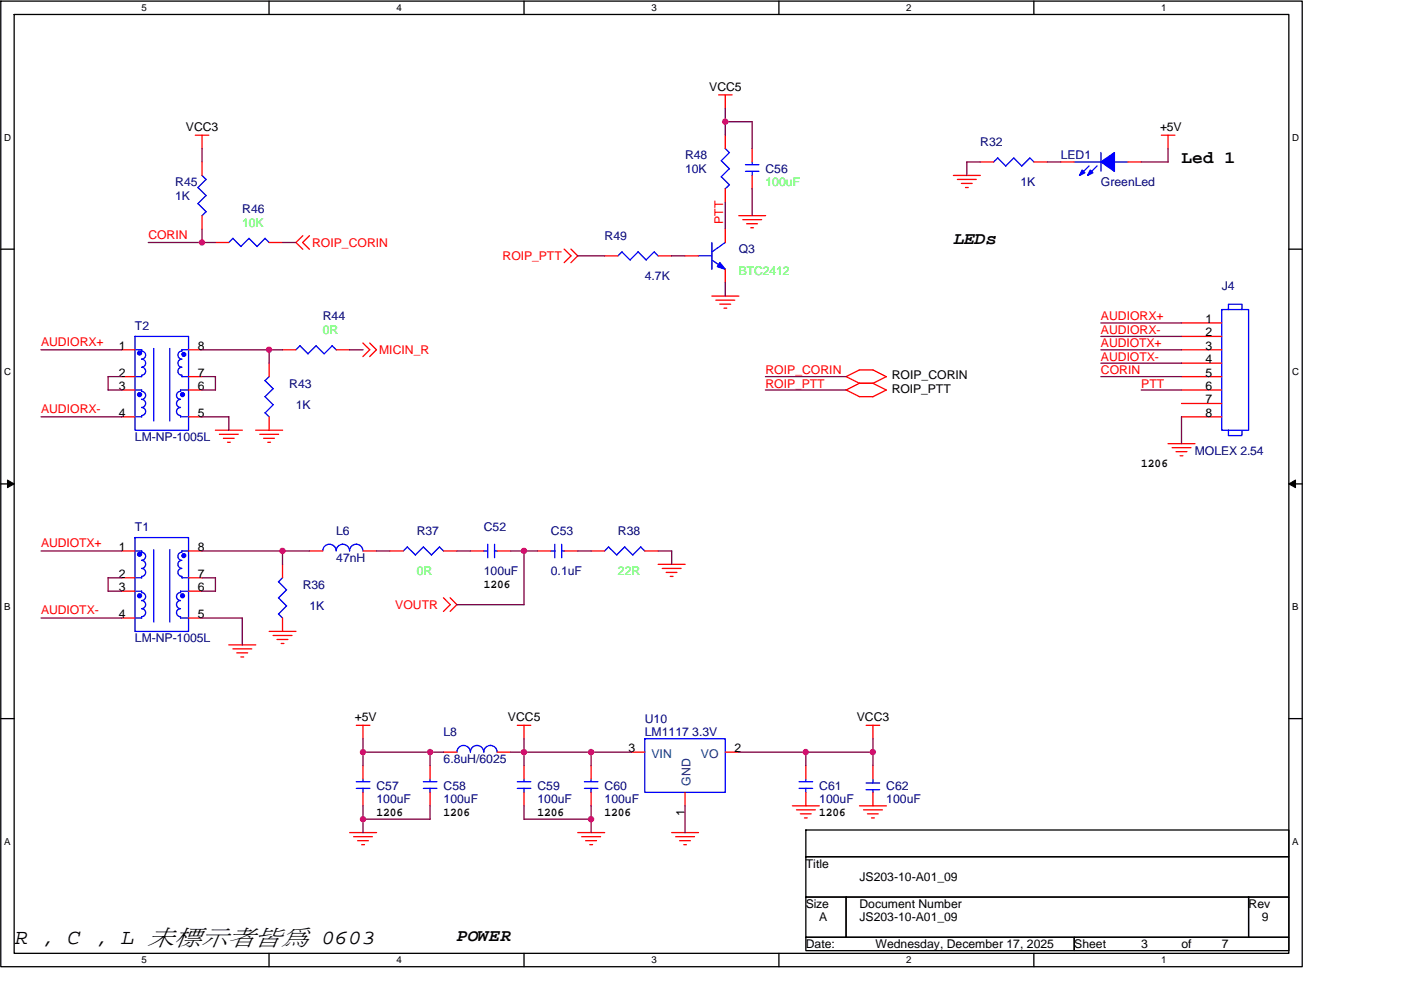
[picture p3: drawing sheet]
<svg xmlns="http://www.w3.org/2000/svg" width="297mm" height="210mm" viewBox="0 0 297 210" stroke-linecap="round" stroke-linejoin="round" font-family="sans-serif">
<path d="M.2 .2h275.9v204.8h-275.9zM3 3.1h270.3v199.1h-270.3z" fill="none" stroke="#000" stroke-width=".28"/>
<g fill="#fff">
<path d="M30 .5h1.2v2.3h-1.2z"/>
<path d="M30 202.5h1.2v2.3h-1.2z"/>
</g>
<path d="M57 .2v2.9M57 202.2v2.8" fill="none" stroke="#000" stroke-width=".28"/>
<g fill="#fff">
<path d="M84 .5h1.2v2.3h-1.2z"/>
<path d="M84 202.5h1.2v2.3h-1.2z"/>
</g>
<path d="M111.1 .2v2.9M111.1 202.2v2.8" fill="none" stroke="#000" stroke-width=".28"/>
<g fill="#fff">
<path d="M138.1 .5h1.2v2.3h-1.2z"/>
<path d="M138.1 202.5h1.2v2.3h-1.2z"/>
</g>
<path d="M165.1 .2v2.9M165.1 202.2v2.8" fill="none" stroke="#000" stroke-width=".28"/>
<g fill="#fff">
<path d="M192.1 .5h1.2v2.3h-1.2z"/>
<path d="M192.1 202.5h1.2v2.3h-1.2z"/>
</g>
<path d="M219.2 .2v2.9M219.2 202.2v2.8" fill="none" stroke="#000" stroke-width=".28"/>
<g fill="#fff">
<path d="M246.2 .5h1.2v2.3h-1.2z"/>
<path d="M246.2 202.5h1.2v2.3h-1.2z"/>
<path d="M.9 28h1.5v2.2h-1.5z"/>
<path d="M274 28h1.5v2.2h-1.5z"/>
<path d="M.9 77.7h1.5v2.3h-1.5z"/>
<path d="M274 77.7h1.5v2.3h-1.5z"/>
</g>
<path d="M.2 52.9h2.8M273.3 52.9h2.8" fill="none" stroke="#000" stroke-width=".28"/>
<g fill="#fff">
<path d="M.9 127.5h1.4v2.3h-1.4z"/>
<path d="M274 127.5h1.4v2.3h-1.4z"/>
</g>
<path d="M.2 102.6h2.8M273.3 102.6h2.8" fill="none" stroke="#000" stroke-width=".28"/>
<path d="M1.6 101.8l1.4 .8-1.4 .8zM273.3 102.6l1.4-.8v1.6z" fill="#000" stroke="#000" stroke-width=".21"/>
<g fill="#fff">
<path d="M.9 177.3h1.4v2.3h-1.4z"/>
<path d="M274 177.3h1.4v2.3h-1.4z"/>
</g>
<path d="M.2 152.4h2.8M273.3 152.4h2.8M170.9 176h102.4v5.7h-102.4zM170.9 181.7h102.4v8.6h-102.4zM170.9 190.3h8.5v8.5h-8.5zM170.9 198.8h56.9v2.8h-56.9zM179.4 190.3h85.3v8.5h-85.3zM227.8 198.8h45.5v2.8h-45.5zM264.7 190.3h8.6v8.5h-8.6z" fill="none" stroke="#000" stroke-width=".28"/>
<g fill="none" stroke="#f00" stroke-width=".28">
<path d="M41.4 28.7h2.9M42.8 34.4v2.8M42.8 28.7v2.8M152.4 20.1h2.8M153.8 28.7v2.8M153.8 20.1v2.9M159.5 31.5v2.9M159.5 37.2v2.8M202.1 37.2h5.8M203 38.1h4M203.8 38.9h2.3M204.7 39.8h.6"/>
<path d="M207.8 34.4h2.9M219.2 34.4h2.9M224.9 34.4h2.9M239.1 34.4h2.9M246.2 28.7h2.9M247.6 28.7v2.8M42.8 45.7v2.9M45.7 51.4h2.8M57.1 51.4h2.8M64.2 50l-1.5 1.4 1.5 1.5M65.6 50l-1.4 1.4 1.4 1.5M119.6 52.8l1.5 1.5-1.5 1.4"/>
<path d="M121 52.8l1.5 1.5-1.5 1.4M128.2 54.3h2.8M139.5 54.3h2.9M145.2 54.3h2.9M153.8 40v2.9M153.8 48.6v2.8M153.8 57.1v2.9M156.6 45.7h5.7M157.5 46.6h4M158.3 47.5h2.3M159.2 48.3h.6M25.8 74.2h2.8"/>
<path d="M25.8 79.9h2.8M40 74.2h2.8M40 79.9h2.8M57.1 77v2.9M59.9 74.2h2.8M71.3 74.2h2.8M76.9 72.7l1.5 1.5-1.5 1.4M78.4 72.7l1.4 1.5-1.4 1.4M150.9 62.8h5.8M151.8 63.7h4M152.6 64.5h2.3M153.5 65.4h.6"/>
<path d="M187.9 79.9l-2.8 1.4M187.9 79.9l-2.8-1.4-2.9-.1-2.8 1.5 2.8 1.4M250.5 68.5h8.5M250.5 71.4h8.5M250.5 74.2h8.5M250.5 77h8.5M250.5 79.9h8.5M25.8 82.7h2.8M25.8 88.4h2.8M40 82.7h2.8M40 88.4h2.8M45.7 91.2h5.7"/>
<path d="M46.5 92.1h4M47.4 93h2.3M48.2 93.8h.6M54.2 91.2h5.7M55.1 92.1h4M55.9 93h2.3M56.8 93.8h.6M57.1 88.4v2.8M179.4 82.7l2.8 1.4M182.2 81.3h2.9l2.8 1.4M182.2 84.1h2.9M182.2 81.3l-2.8 1.4"/>
<path d="M187.9 82.7l-2.8 1.5M247.6 94.1h5.8M248.5 95h4M249.3 95.8h2.3M250.2 96.7h.6M250.5 82.7h8.5M250.5 85.6h8.5M250.5 88.4h8.5M25.8 116.9h2.8M40 116.9h2.8M59.9 119.7v2.9M65.6 116.9h2.8"/>
<path d="M77 116.9h2.8M82.7 116.9h2.8M94 116.9h2.9M99.7 116.9h2.9M105.4 116.9h2.9M114 116.9h2.8M119.6 116.9h2.9M125.3 116.9h2.9M136.7 116.9h2.8M139.5 119.7h5.8M25.8 122.6h2.8M25.8 125.4h2.8"/>
<path d="M25.8 131.1h2.8M40 122.6h2.8M40 125.4h2.8M40 131.1h2.8M48.5 136.8h5.7M49.4 137.6h4M50.2 138.5h2.3M51.1 139.3h.6M57.1 133.9h5.7M57.9 134.8h4M58.7 135.6h2.3M59.6 136.5h.6"/>
<path d="M59.9 131.1v2.8M94 126.8l1.5 1.4-1.5 1.5M95.4 126.8l1.5 1.4-1.5 1.5M140.4 120.6h4M141.2 121.4h2.3M142.1 122.3h.6M75.5 153.8h2.9M77 153.8v2.9M94 159.5h2.9M105.4 159.5h2.9M109.7 153.8h2.8M111.1 153.8v2.9"/>
<path d="M133.9 159.5h2.8M153.8 159.5h2.8M183.6 153.8h2.9M185.1 153.8v2.9M74.1 176.6h5.7M75 177.5h4M75.8 178.3h2.3M76.7 179.2h.6M77 162.4v2.8M77 168.1v2.8M91.2 162.4v2.8M91.2 168.1v2.8"/>
<path d="M111.1 162.4v2.8M111.1 168.1v2.8M122.5 176.6h5.7M123.3 177.5h4M124.2 178.3h2.3M125 179.2h.6M125.3 162.4v2.8M125.3 168.1v2.8M142.4 176.6h5.7M143.3 177.5h4M144.1 178.3h2.3M145 179.2h.5"/>
<path d="M145.2 168.1v2.8M168 170.9h5.7M168.9 171.8h4M169.7 172.6h2.3M170.6 173.5h.6M170.9 162.4v2.8M170.9 168.1v2.8M182.2 170.9h5.7M183.1 171.8h4M183.9 172.6h2.3M184.8 173.5h.6M185.1 162.4v2.8"/>
<path d="M185.1 168.1v2.8"/>
</g>
<g fill="none" stroke="#00f" stroke-width=".28">
<path d="M42 39.8l1.7 1.7M42.8 37.2l.9 .9M43.7 38.1l-1.8 1.7M152.9 37.5l1.8 1.7M153.8 31.5l.9 .9M154.6 32.4l-1.7 1.7 1.8 1.7M154.6 35.8l-1.7 1.7M154.6 39.2l-.8 .9M158 36.3h2.9M158 34.9h2.9M159.5 34.4v.5M159.5 36.3v.9"/>
<path d="M210.7 34.4l.9-.9 1.7 1.7M214.9 33.5l1.8 1.7M215 33.5l-1.8 1.7M218.4 33.5l.8 .9M218.4 33.5l-1.8 1.7M227.7 34.4h5.7M230.9 35.2l-1.7 1.7M232.6 35.2l-1.7 1.7M233.4 32.3v4M236.3 34.4h2.8M42 43.2l1.7 1.7M43.7 41.5l-1.8 1.7"/>
<path d="M43.7 44.9l-.9 .9M48.5 51.4l.9-.9 1.7 1.8M51.1 52.3l1.7-1.8 1.7 1.8M56.2 50.6l.9 .9M56.2 50.5l-1.7 1.8M131 54.3l.9-.9 1.7 1.8M135.3 53.4l1.7 1.8M135.3 53.4l-1.7 1.7M139.6 54.3l-.9-.9-1.7 1.7M148.1 54.3h2.8M150.9 55.1l2.9 2.1M150.9 51.4v5.8"/>
<path d="M153.8 51.4l-2.9 2M28.6 71.4h11.4v19.8h-11.4zM28.6 74.2h1.4v.3M30 74.5a.86 .86 0 0 1 .9 .8 .86 .86 0 0 1-.9 .9 .86 .86 0 0 1 .9 .8 .86 .86 0 0 1-.9 .9 .85 .85 0 0 1 .9 .8 .85 .85 0 0 1-.9 .9M30 79.6v.3h-1.4M32.6 73.9v15.4M36 73.9v15.4M38.5 74.2h1.5M38.5 74.5a.86 .86 0 0 0-.8 .8 .86 .86 0 0 0 .8 .9 .86 .86 0 0 0-.8 .8 .86 .86 0 0 0 .8 .9 .85 .85 0 0 0-.8 .8 .85 .85 0 0 0 .8 .9M38.6 74.2v.3M38.6 79.6v.3h1.4M57.1 79.9l-.9 .8 1.7 1.7-1.7 1.7 1.7 1.8"/>
<path d="M63.6 73.3l-.9 .9M67 73.3l-1.7 1.8-1.7-1.8M70.4 73.3l.9 .9M70.4 73.3l-1.7 1.8-1.7-1.8M259 65.7h5.7v25.5h-5.7zM260.5 65.7v-1.2h2.8v1.2M28.6 82.7h1.4v.3M30 83a.85 .85 0 0 1 .9 .9 .85 .85 0 0 1-.9 .8 .86 .86 0 0 1 .9 .9 .86 .86 0 0 1-.9 .8 .86 .86 0 0 1 .9 .9 .86 .86 0 0 1-.9 .8M30 88.1v.3h-1.4M38.3 83a.85 .85 0 0 0-.9 .9 .85 .85 0 0 0 .9 .8 .86 .86 0 0 0-.9 .9 .86 .86 0 0 0 .9 .8 .86 .86 0 0 0-.9 .9 .86 .86 0 0 0 .9 .8v.3h1.7M40 82.7h-1.7v.3M57.9 85.8l-1.7 1.8 .9 .8"/>
<path d="M260.5 91.2v1.2h2.8v-1.2M28.6 114h11.4v19.9h-11.4zM28.6 116.9h1.5l-.1 .3M30 117.1a.86 .86 0 0 1 .9 .9 .86 .86 0 0 1-.9 .9 .86 .86 0 0 1 .9 .8 .86 .86 0 0 1-.9 .9 .85 .85 0 0 1 .9 .8 .85 .85 0 0 1-.9 .9M32.6 116.6v15.4M36 116.6v15.4M38.5 116.9h1.5M38.5 117.1a.86 .86 0 0 0-.8 .9 .86 .86 0 0 0 .8 .9 .86 .86 0 0 0-.8 .8 .86 .86 0 0 0 .8 .9 .85 .85 0 0 0-.8 .8 .85 .85 0 0 0 .8 .9M38.6 116.9v.3M77 116.8a1.43 1.43 0 0 0-1.5-1.4 1.38 1.38 0 0 0-1.4 1.4 1.43 1.43 0 0 0-1.4-1.4 1.38 1.38 0 0 0-1.4 1.4 1.43 1.43 0 0 0-1.4-1.4 1.43 1.43 0 0 0-1.5 1.4M86.4 116l-.9 .9M89.8 116l-1.7 1.7-1.7-1.7"/>
<path d="M93.2 116l.9 .9M93.2 116l-1.7 1.7-1.7-1.7M102.6 116.9h.8M103.4 115.4v2.9M104.8 116.9h.6M104.9 115.4v2.9M116.8 116.9h.9M117.6 115.4v2.9M119.1 116.9h.5M119.1 115.4v2.9M129 116l-.8 .9M132.5 116l-1.7 1.7-1.8-1.7"/>
<path d="M135.8 116l.9 .9M135.9 116l-1.7 1.7-1.8-1.7M28.6 125.4h1.4v.3M28.6 122.6h1.5M30 125.7a.85 .85 0 0 1 .9 .8 .85 .85 0 0 1-.9 .9 .86 .86 0 0 1 .9 .8 .86 .86 0 0 1-.9 .9 .86 .86 0 0 1 .9 .9 .86 .86 0 0 1-.9 .8M30 122.3v.3M30 130.8v.3h-1.4M38.3 125.7a.85 .85 0 0 0-.9 .8 .85 .85 0 0 0 .9 .9 .86 .86 0 0 0-.9 .8 .86 .86 0 0 0 .9 .9 .86 .86 0 0 0-.9 .9 .86 .86 0 0 0 .9 .8v.3h1.7M38.6 122.6h1.4M38.6 122.3v.3M40 125.4h-1.7v.3M59.9 122.5l-.9 .9 1.8 1.7-1.8 1.7 1.7 1.7"/>
<path d="M60.8 128.5l-1.8 1.7 .9 .9M105.4 159.5a1.43 1.43 0 0 0-1.4-1.4 1.38 1.38 0 0 0-1.4 1.4 1.43 1.43 0 0 0-1.5-1.4 1.38 1.38 0 0 0-1.4 1.4 1.43 1.43 0 0 0-1.4-1.4 1.43 1.43 0 0 0-1.4 1.4M136.7 156.7h17.1v11.4h-17.1zM75.5 167.2h2.9M75.5 165.8h2.9M77 165.2v.6M77 167.2v.9M89.8 167.2h2.8M89.8 165.8h2.8M91.2 165.2v.6M91.2 167.2v.9M109.7 167.2h2.8"/>
<path d="M109.7 165.8h2.8M111.1 165.2v.6M111.1 167.2v.9M123.9 167.2h2.9M123.9 165.8h2.9M125.3 165.2v.6M125.3 167.2v.9M169.4 167.2h2.9M169.4 165.8h2.9M170.9 165.2v.6M170.9 167.2v.9M183.6 166.1h2.9"/>
<path d="M183.6 167.5h2.9M185.1 165.2v.9M185.1 167.5v.6"/>
</g>
<g fill="#00f" stroke="#00f" stroke-width=".28">
<path d="M233.4 34.4l2.9-2v3.9z" fill-rule="evenodd"/>
<path d="M229.4 36.1l.6 .5-1.1 .6z" fill-rule="evenodd"/>
<path d="M231.2 36.1l.5 .5-1.1 .6z" fill-rule="evenodd"/>
<path d="M152.6 55.7l1.2 1.4-1.7-.5z" fill-rule="evenodd"/>
<circle cx="29.6" cy="117.6" r=".43"/>
<circle cx="29.6" cy="126.4" r=".42"/>
<circle cx="38.7" cy="126.4" r=".42"/>
<circle cx="39" cy="117.8" r=".42"/>
<circle cx="29.6" cy="74.9" r=".43"/>
<circle cx="29.6" cy="83.7" r=".42"/>
<circle cx="38.7" cy="83.7" r=".42"/>
<circle cx="39" cy="75.2" r=".42"/>
</g>
<g fill="none" stroke="#800040" stroke-width=".28">
<path d="M42.8 31.5v2.9M153.8 25.8h5.7v5.7M153.8 23v5.7M207.9 34.4h-2.9v2.8M222.1 34.4h2.8M242 34.4h5.7M247.6 31.5v2.9M31.4 51.4h14.3M42.8 48.6v2.8M59.9 51.4h2.8M122.5 54.3h5.7M142.4 54.3h2.8"/>
<path d="M153.8 42.9v5.7M153.8 59.9v2.9M159.5 40v5.7M8.7 74.2h17.1M25.8 79.9h-2.9v2.8h2.9M42.8 74.2h17.1M42.8 79.9h2.9v2.8h-2.9M57.1 74.2v2.8M74.1 74.2h2.9M162.3 79.9h17.1M233.4 68.5h17.1M233.4 71.4h17.1"/>
<path d="M233.4 74.2h17.1M233.4 77h17.1M233.4 79.9h17.1M8.7 88.4h17.1M42.8 88.4h5.7M48.5 88.4v2.9M162.3 82.7h17.1M242 82.7h8.5M250.5 88.4v5.7M8.7 116.9h17.1M59.9 116.9v2.8M65.6 116.9h-22.8"/>
<path d="M79.8 116.9h2.9M96.9 116.9h2.9M108.3 116.9h5.7M111.1 116.9v11.4l-14.2-.1M122.5 116.9h2.8M139.5 116.9h2.9v2.8M8.7 131.1h17.1M25.8 122.6h-2.9v2.8h2.9M42.8 131.1h8.6M42.8 122.6h2.9v2.8h-2.9M51.4 131.1v5.7M77 159.5h17.1"/>
<path d="M77 156.7v5.7M91.2 159.5v2.9M108.3 159.5h25.6M111.1 156.7v5.7M125.3 159.5v2.9M156.6 159.5h28.5M170.9 159.5v2.9M185.1 156.7v5.7M77 170.9v5.7M77 173.8h14.2M91.2 170.9v2.9M111.1 170.9v2.9h14.2"/>
<path d="M125.3 170.9v5.7M145.2 170.9v5.7"/>
</g>
<g fill="#f0f" stroke="#f0f" stroke-width=".28">
<circle cx="91.2" cy="159.5" r=".56"/>
<circle cx="125.3" cy="159.5" r=".57"/>
<circle cx="42.8" cy="51.4" r=".56"/>
<circle cx="111.1" cy="116.8" r=".57"/>
<circle cx="125.3" cy="173.7" r=".57"/>
<circle cx="77" cy="173.7" r=".56"/>
<circle cx="57" cy="74.2" r=".56"/>
<circle cx="170.8" cy="159.5" r=".56"/>
<circle cx="185" cy="159.5" r=".56"/>
<circle cx="59.9" cy="116.8" r=".57"/>
<circle cx="77" cy="159.5" r=".56"/>
<circle cx="153.8" cy="25.8" r=".57"/>
<circle cx="111.1" cy="159.5" r=".57"/>
</g>
<text font-size="4.6" x="3" y="200.2">R , C , L 未標示者皆為 0603</text>
<g font-size="3.7">
<text x="250.5" y="34.6">Led 1</text>
<text x="202.1" y="51.7">LEDs</text>
<text x="96.9" y="199.6">POWER</text>
</g>
<g font-size="2.6">
<text x="150.4" y="19.3">VCC5</text>
<text x="39.4" y="27.9">VCC3</text>
<text x="246" y="27.9">+5V</text>
<text x="255.6" y="68.5">1</text>
<text x="255.6" y="71.3">2</text>
<text x="25.2" y="74.2">1</text>
<text x="42" y="74.2">8</text>
<text x="255.6" y="74.2">3</text>
<text x="255.6" y="77">4</text>
<text x="25.2" y="79.9">2</text>
<text x="25.2" y="82.7">3</text>
<text x="42" y="82.7">6</text>
<text x="42" y="79.9">7</text>
<text x="189.1" y="80.5">ROIP_CORIN</text>
<text x="189.1" y="83.3">ROIP_PTT</text>
<text x="255.6" y="79.9">5</text>
<text x="255.6" y="82.7">6</text>
<text x="25.2" y="88.4">4</text>
<text x="42" y="88.4">5</text>
<text x="255.6" y="85.6">7</text>
<text x="255.6" y="88.4">8</text>
<text x="242" y="99.1">1206</text>
<text x="25.2" y="116.8">1</text>
<text x="42" y="116.8">8</text>
<text x="25.2" y="122.5">2</text>
<text x="25.2" y="125.4">3</text>
<text x="42" y="125.4">6</text>
<text x="42" y="122.5">7</text>
<text x="102.6" y="124.7">1206</text>
<text x="25.2" y="131.1">4</text>
<text x="42" y="131.1">5</text>
<text x="75.3" y="153">+5V</text>
<text x="107.7" y="153">VCC5</text>
<text x="181.6" y="153">VCC3</text>
<text x="133.3" y="159.5">3</text>
<text x="155.8" y="159.5">2</text>
<text x="79.8" y="173.1">1206</text>
<text x="94" y="173.1">1206</text>
<text x="114" y="173.1">1206</text>
<text x="128.2" y="173.1">1206</text>
<text x="145.2" y="173" transform="rotate(-90 145.2 173)">1</text>
<text x="173.7" y="173.1">1206</text>
<text x="170.9" y="184">Title</text>
<text x="182.2" y="186.9">JS203-10-A01_09</text>
<text x="170.9" y="192.6">Size</text>
<text x="173.7" y="195.4">A</text>
<text x="182.2" y="192.6">Document Number</text>
<text x="182.2" y="195.4">JS203-10-A01_09</text>
<text x="264.7" y="192.6">Rev</text>
<text x="267.6" y="195.4">9</text>
<text x="170.9" y="201.1">Date:</text>
<text x="185.6" y="201.1">Wednesday, December 17, 2025</text>
<text x="227.7" y="201.1">Sheet</text>
<text x="242" y="201.1">3</text>
<text x="250.5" y="201.1">of</text>
<text x="259" y="201.1">7</text>
</g>
<g font-size="2.6" fill="#000080">
<text x="145.2" y="33.8">R48</text>
<text x="207.8" y="31">R32</text>
<text x="224.9" y="33.8">LED1</text>
<text x="37.1" y="39.5">R45</text>
<text x="145.2" y="36.7">10K</text>
<text x="162.3" y="36.7">C56</text>
<text x="216.4" y="39.5">1K</text>
<text x="233.4" y="39.5">GreenLed</text>
<text x="37.1" y="42.4">1K</text>
<text x="51.4" y="45.2">R46</text>
<text x="128.2" y="50.9">R49</text>
<text x="156.6" y="53.7">Q3</text>
<text x="136.7" y="59.4">4.7K</text>
<text x="259" y="61.4">J4</text>
<text x="28.6" y="70">T2</text>
<text x="68.4" y="68">R44</text>
<text x="61.3" y="82.2">R43</text>
<text x="62.7" y="86.7">1K</text>
<text x="28.6" y="93.6">LM-NP-1005L</text>
<text x="253.3" y="96.4">MOLEX 2.54</text>
<text x="28.6" y="112.6">T1</text>
<text x="71.3" y="113.5">L6</text>
<text x="88.3" y="113.5">R37</text>
<text x="102.6" y="112.6">C52</text>
<text x="116.8" y="113.5">C53</text>
<text x="131" y="113.5">R38</text>
<text x="71.3" y="119.2">47nH</text>
<text x="64.2" y="124.9">R36</text>
<text x="102.6" y="122">100uF</text>
<text x="116.8" y="122">0.1uF</text>
<text x="65.6" y="129.4">1K</text>
<text x="28.6" y="136.2">LM-NP-1005L</text>
<text x="136.7" y="153.3">U10</text>
<text x="94" y="156.1">L8</text>
<text x="94" y="161.8">6.8uH/6025</text>
<text x="136.7" y="156.1">LM1117 3.3V</text>
<text x="79.8" y="167.5">C57</text>
<text x="94" y="167.5">C58</text>
<text x="114" y="167.5">C59</text>
<text x="128.2" y="167.5">C60</text>
<text x="173.7" y="167.5">C61</text>
<text x="187.9" y="167.5">C62</text>
<text x="79.8" y="170.4">100uF</text>
<text x="94" y="170.4">100uF</text>
<text x="114" y="170.4">100uF</text>
<text x="128.2" y="170.4">100uF</text>
<text x="173.7" y="170.4">100uF</text>
<text x="187.9" y="170.4">100uF</text>
</g>
<g font-size="2.6" fill="#0f0">
<text x="162.3" y="39.5">100uF</text>
<text x="51.4" y="48">10K</text>
<text x="156.6" y="58.3">BTC2412</text>
<text x="68.4" y="70.8">0R</text>
<text x="88.3" y="122">0R</text>
<text x="131" y="122">22R</text>
</g>
<g font-size="2.6" fill="#f00">
<text x="153.3" y="47.5" transform="rotate(-90 153.3 47.5)">PTT</text>
<text x="31.5" y="50.6">CORIN</text>
<text x="66.2" y="52.3">ROIP_CORIN</text>
<text x="106.5" y="55.2">ROIP_PTT</text>
<text x="233.4" y="68">AUDIORX+</text>
<text x="233.4" y="70.8">AUDIORX-</text>
<text x="8.7" y="73.4">AUDIORX+</text>
<text x="80.4" y="75.1">MICIN_R</text>
<text x="233.4" y="73.7">AUDIOTX+</text>
<text x="233.4" y="76.5">AUDIOTX-</text>
<text x="162.3" y="79.3">ROIP_CORIN</text>
<text x="162.3" y="82.2">ROIP_PTT</text>
<text x="233.4" y="79.3">CORIN</text>
<text x="242" y="82.2">PTT</text>
<text x="8.7" y="87.6">AUDIORX-</text>
<text x="8.7" y="116">AUDIOTX+</text>
<text x="8.7" y="130.3">AUDIOTX-</text>
<text x="83.8" y="129.1">VOUTR</text>
</g>
<g font-size="2.6" fill="#004080">
<text x="138.1" y="160.7">VIN</text>
<text x="148.6" y="160.7">VO</text>
<text x="146.4" y="166.6" transform="rotate(-90 146.4 166.6)">GND</text>
</g>
<g font-size="2">
<text x="30" y="2.3">5</text>
<text x="84" y="2.3">4</text>
<text x="138.1" y="2.3">3</text>
<text x="192.1" y="2.3">2</text>
<text x="246.2" y="2.3">1</text>
<text x=".9" y="29.8">D</text>
<text x="274" y="29.8">D</text>
<text x=".9" y="79.6">C</text>
<text x="274" y="79.6">C</text>
<text x=".9" y="129.4">B</text>
<text x="274" y="129.4">B</text>
<text x=".9" y="179.2">A</text>
<text x="274" y="179.2">A</text>
<text x="30" y="204.3">5</text>
<text x="84" y="204.3">4</text>
<text x="138.1" y="204.3">3</text>
<text x="192.1" y="204.3">2</text>
<text x="246.2" y="204.3">1</text>
</g>
</svg>
